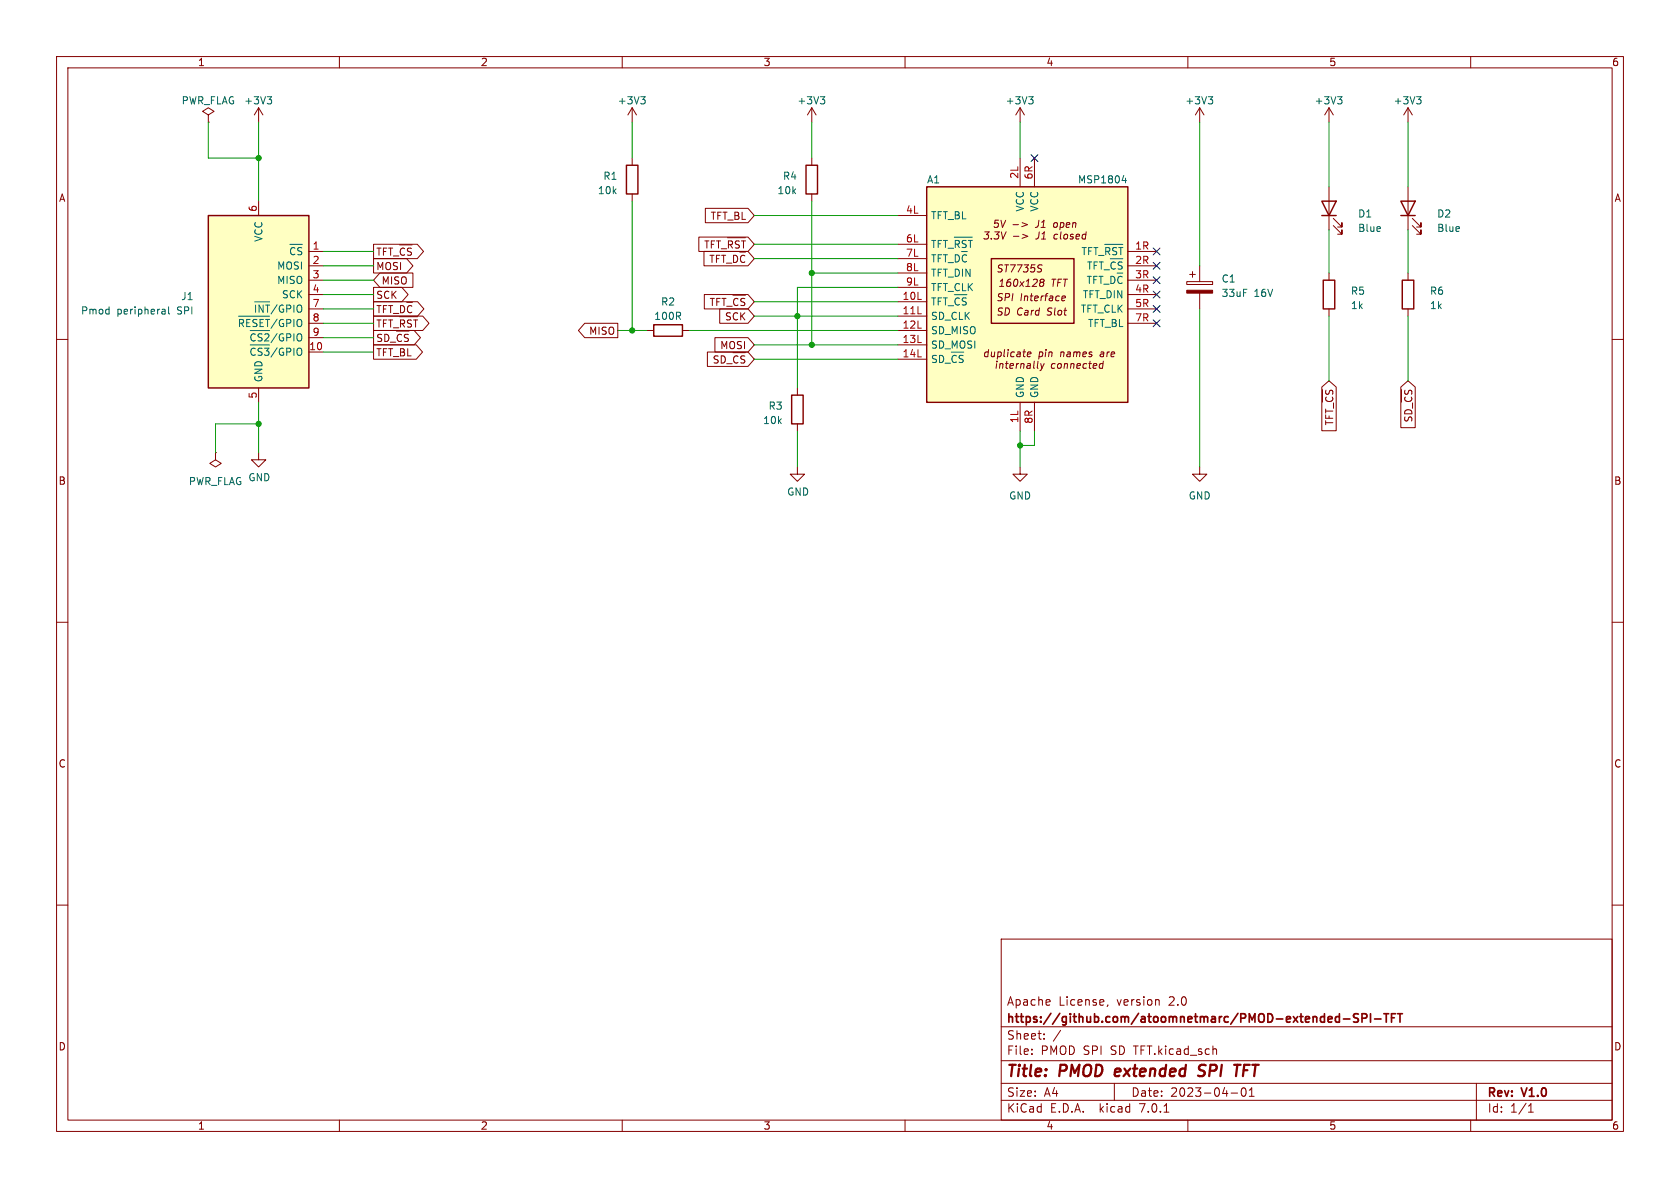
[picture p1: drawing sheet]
<svg xmlns="http://www.w3.org/2000/svg" width="297mm" height="210mm" viewBox="0 0 297 210" stroke-linecap="round" stroke-linejoin="round" font-family="sans-serif">
<g fill="none" stroke="#840000" stroke-width=".18">
<path d="M10 10h277v190h-277zM12 12h273v186h-273zM45.7 19.1l-.7 1.2M45.7 19.1v2.5M45.7 19.1l.8 1.2M60 10v2M110 10v2M111.8 19.1l-.8 1.2M111.8 19.1v2.5M111.8 19.1l.7 1.2M143.5 19.1l-.8 1.2M143.5 19.1v2.5"/>
<path d="M143.5 19.1l.8 1.2M160 10v2M180.3 19.1l-.7 1.2M180.3 19.1v2.5M180.3 19.1l.8 1.2M210 10v2M212.1 19.1v2.5M212.1 19.1l-.8 1.2M212.1 19.1l.8 1.2M234.9 19.1v2.5M234.9 19.1l-.7 1.2M234.9 19.1l.8 1.2"/>
<path d="M248.9 19.1v2.5M248.9 19.1l-.7 1.2M248.9 19.1l.8 1.2M260 10v2M36.8 20.3l1-.6-1-.6-1 .6 1 .6v1.3M36.8 21.6h.1M45.7 35.6v2.5M111.8 27.9v1.3M111.8 34.3v1.3M124.7 36.8h7.5l1.1 1.3-1.1 1.3h-7.5zM143.5 27.9v1.3M143.5 34.3v1.3"/>
<path d="M158.7 38.1h5.1M176.5 38.9h-.6l-.1 .6 .2-.1 .4 .1 .1 .2-.1 .4-.2 .1-.5-.1M177 38.9l.2 1.3 .6-1.3M179.1 39.7h1M180.3 27.9v5.1M180.7 39.4l.9 .3-1 .4M182.9 27.9v5.1M183.7 38.9l-.2 1.1-.5 .2M184.2 39.3l.4-.4-.2 1.3M186.4 39.5l.2-.1 .3 .1v.5l-.1 .1-.3 .1-.2-.1zM187.5 39.4h.4l.2 .1-.1 .6M187.5 39.4l-.1 1.2"/>
<path d="M188.5 39.8l.6-.1v-.3h-.5l-.1 .6M189.7 39.5l.2-.1h.3l-.1 .8M189.7 39.4l-.1 .8M234.9 33v7.6M235.7 39.9l1.5 1.5v-.8v.8h-.7M235.7 38.6l1.5 1.5v-.7v.7h-.7M248.9 33v7.6M249.7 39.9l1.5 1.5v-.8v.8h-.8M249.7 38.6l1.5 1.5v-.7v.7h-.8M10 60h2M54.6 44.5h2.5M54.6 47h2.5"/>
<path d="M54.6 49.5h2.5M54.6 52.1h2.5M54.6 54.6h2.5M54.6 57.2h2.5M54.6 59.7h2.5M66 58.4h7.2l1.1 1.3-1.1 1.3h-7.2zM66 55.9h8.7l1.1 1.3-1.1 1.2h-8.7zM66 50.8h5l1.2 1.3-1.2 1.2h-5zM66 43.2h7.8l1.1 1.3-1.1 1.2h-7.8zM66 45.7h5.9l1.1 1.3-1.1 1.3h-5.9zM66 53.3h7.8l1.1 1.3-1.1 1.3h-7.8zM66.6 43.9h.8"/>
<path d="M66.6 54h.8M67 43.9v1.2M67 54v1.3M67 56.6v1.2M67.2 48.3h5.8v2.5h-5.8l-1.2-1.3zM67.8 56.6v1.2M68 59.1v1.3M68.4 43.9h-.6v1.2M68.4 54h-.6v1.3M68.7 43.9h.7M68.7 54h.7M69.1 43.9v1.2"/>
<path d="M69.1 54v1.3M69.1 56.6v1.2M70.6 56h3.2M70.6 43.3h2.3M70.8 56.6v1.2M71.5 54.3l-.2-.2-.5-.1v1.3M71.5 44l-.3-.1-.4 .3M71.9 53.4h1M72.7 43.9h-.4l-.3 .2M72.8 54.1l-.4-.1-.3 .3M73.5 56.6v1.2M103.4 57.1h5.8v2.6h-5.8l-1.1-1.3z"/>
<path d="M114.3 58.4h1.3M120.6 58.4h1.3M123.5 41.9h8.7l1.1 1.3-1.1 1.3h-8.7zM124.5 44.4h7.7l1.1 1.3-1.1 1.3h-7.7zM124.5 52.1h7.7l1.1 1.2-1.1 1.3h-7.7zM124.6 42.6h.7M125 42.6v1.3M125.6 52.7h.7M125.9 45.1v1.3M125.9 52.7v1.3M126.4 42.6h-.6v1.3M126.4 59.7h5.8l1.1 1.3-1.1 1.2h-5.8z"/>
<path d="M126.7 45.1v1.3M126.7 42.6h.7M127 42.6v1.3M127.2 54.6h5l1.1 1.3-1.1 1.3h-5zM127.3 52.7h-.6v1.3M127.6 52.7h.8M127.9 45.1v1.3M128 52.7v1.3M128.6 42h3.2M129.5 42.8l-.2-.2h-.5v1.3M129.6 52.2h2.2M129.7 45.1v1.3"/>
<path d="M130.5 52.9l-.4-.2-.4 .4M130.7 42.6h-.5l-.2 .2M131.1 42.6h.7M131.4 42.6v1.3M131.7 52.8l-.5-.1-.2 .3M158.7 53.3h5.1M158.7 55.9h5.1M158.7 58.4h5.1M158.7 43.2h5.1M158.7 45.7h5.1M158.7 48.3h5.1M158.7 50.8h5.1"/>
<path d="M174.7 42l-.2 .3-.6-.2M175.3 42.1l-.1 .2M175.9 41h.8l-.5 .5 .3 .1v.5l-.2 .2-.6-.2M177 41l.3 1.3 .6-1.3M179.2 41.8h.9M180.8 41.4l.9 .4-1 .3M183.7 41l-.2 1.1-.4 .2M183.9 49.7l.2 .2M183.9 49.6l.2-.2h.4l.1 .3-.3 .2M184 40.2h.8M184.1 46.8l.1 .1M184.1 49.9h.2"/>
<path d="M184.1 49.9l-.2 .1M184.1 42.3h.7M184.2 41.3l.4-.3-.1 1.3M184.3 49.9l.1 .1a.41 .41 0 0 1 0 .5 .41 .41 0 0 1-.5 .1M186.9 41.4l-.5 .1-.1 .5 .2 .3 .4-.1M187.6 41l-.2 1.1 .2 .2M187.8 52.4l.4-.1 .1 .3-.6 .1M188 42l.3 .3 .3-.1 .1-.2M188.2 53.1l-.3 .1M189.4 41.4l.3 .1M189.6 41.8l.1 .2-.1 .2h-.4M190.2 41.8l.7-.1-.1-.2-.3-.1-.2 .2-.1 .6h.5"/>
<path d="M191.3 42l.2 .3 .4-.1M192 41l-.1 1.3M199.4 44.5h5.1M199.4 47h5.1M199.4 49.5h5.1M199.4 52.1h5.1M199.4 54.6h5.1M199.4 57.2h5.1M209.8 49.8h4.6v.5h-4.6zM210.3 48.5h1M210.8 48v1M212.1 47v2.8"/>
<path d="M212.1 51.8v2.8M234.9 48.3v1.2M234.9 54.6v1.3M248.9 48.3v1.2M248.9 54.6v1.3M285 60h2M45.7 68.6v2.5M54.6 62.2h2.5M66 61h7.6l1.1 1.2-1.1 1.3h-7.6zM125.1 62.2h7.1l1.1 1.3-1.1 1.3h-7.1zM127 63l-.5-.1-.3 .3M128.2 63.2l-.2-.2-.5-.1v1.3"/>
<path d="M130.5 63l-.4-.1-.4 .3M131.7 63l-.5-.1-.2 .3M141 68.6v1.3M141 74.9v1.3M158.7 61h5.1M158.7 63.5h5.1M174.7 62.3l-.3-.1-.3 .3M174.8 61.8l-.2 1.3M175.3 62.2l-.1 .7M175.9 62.2l-.1 .9M176.3 63.8l-.1 .2M176.4 63l.3 .1"/>
<path d="M176.5 62.3h.4l.1 .5M176.5 62.2l-.2 1.3M176.8 64.3l-.1 .8M177.3 64.5l-.1 .6M177.6 61.8l-.1 1.1M177.9 64.9l.2 .2M178.2 62.2l-.1 .9M178.3 61.8l-.1 .1M178.5 64.9l.2 .2h.3M179.3 62.3h-.4l-.2 .5M179.7 64.3l-.1 .8M179.9 62.3h.5l-.1 .8"/>
<path d="M180.3 71.1v5.1M180.4 62.5l-.6 .1-.1 .3M180.5 64.3l-.1 .8M180.8 62.2h.5M181 64.5v.6M181.1 61.8l-.2 1.1M181.5 64.9l.2 .2h.4M181.6 62.6l.6-.1v-.2h-.5l-.1 .6M182.2 64.5l-.1 .6M182.7 64.9l.2 .2M182.9 71.1v5.1M183.5 63.8l-.1 1.1 .1 .2"/>
<path d="M183.8 62.3h.5v.5l-.3 .3-.3-.1M183.8 62.2l-.2 1.3M184 64.3l.2 .8M184.2 65.1l-.4 .4M184.6 64.3l-.4 .8M184.9 62.2l-.1 .9M184.9 61.8v.1M185.5 62.3l.2-.1 .3 .1-.1 .8M185.5 62.2l-.1 .9M186.5 64.3h-.5l-.1 .6 .2 .2h.3M187.1 64.4l.2-.1 .3 .1v.5l-.1 .2h-.4l-.1-.1zM187.6 62.3l.2-.1 .3 .1-.1 .8"/>
<path d="M187.6 62.2l-.1 .9M188.2 64.4l.2-.1h.3v.8M188.2 64.3l-.1 .8M188.7 62.3h.5v.8M189.2 62.5l-.4 .1-.2 .2 .1 .3 .5-.1M189.3 64.4l.2-.1h.3v.8M189.4 64.3l-.2 .8M189.9 62.3l.3-.1 .2 .2M189.9 62.2l-.1 .9M190.4 64.7l.6-.1v-.3h-.4l-.2 .2v.6h.5M190.4 62.4l.2-.2 .3 .1v.8M190.4 62.4l-.1 .7"/>
<path d="M191.4 62.6l.7-.1-.1-.2-.3-.1-.2 .2v.6h.4M192.1 64.3h-.5l-.2 .6 .3 .2h.3M192.5 64.3h.5M192.7 63.8l-.1 1.1 .3 .2M193.1 62.3l-.3-.1-.3 .3 .5 .2v.3h-.5M193.3 64.7l.6-.1v-.3h-.4l-.2 .2v.6h.5M194.6 62.3h.5v.8M195 64.3h-.5l-.2 .6 .2 .2h.4M195.1 63.8l-.2 1.3M195.1 62.5l-.5 .1-.1 .3 .1 .2 .5-.1M195.8 62.2l-.1 .9M196.1 62.2l-.4 .3"/>
<path d="M196.4 62.6l.7-.1-.1-.2-.3-.1-.2 .2-.1 .6h.5M233.7 68.4l1.2-1.1 1.3 1.1v7.7h-2.5zM233.8 68.9v2.2M234.4 72.3v.7M234.4 73.3v.6h1.2M234.4 74.4v.7M234.4 74.7h1.2M234.4 72.7h1.2M234.4 69v.5l.2 .2M234.5 70.2l-.1 .4 .3 .3M247.6 68.4l1.3-1.1 1.3 1.1v7.2h-2.6zM247.8 68.9v2.2"/>
<path d="M248.4 73.7l-.1 .5 .3 .2M248.4 69l-.1 .5 .3 .2M248.4 70.2l-.1 .4 .3 .3M248.6 72.5l-.2 .2-.1 .5h1.3M38.1 80v1.3l1 .6-1 .7-1-.7 1-.6M38.1 80h.1M45.7 80v1.3h1.3l-1.3 1.3-1.3-1.3h1.3M141 82.6v1.2h1.2l-1.2 1.3-1.3-1.3h1.3M180.3 82.6v1.2h1.3l-1.3 1.3-1.2-1.3h1.2M212.1 82.6v1.2h1.3l-1.3 1.3-1.3-1.3h1.3M10 110h2M285 110h2"/>
<path d="M10 160h2M285 160h2M177 166h108v32h-108zM195.9 177.6l-.2 .3M204.7 176.7l.2 .2v.8M60 198v2M110 198v2M160 198v2M177 194.5h108M177 191.5h108M177 187.5h108M177 181.5h108"/>
<path d="M182.4 186.3v.1M182.4 185.5v.1M184.6 183.6v.1M184.6 182.8v.1M197 191.5v3M205.8 196.6h.8M210 198v2M214.6 185.4h.3l.2 .2v.8M217.6 193.2h1.2M219.6 192.4l.2-.1a.81 .81 0 0 1 .6 .6 .81 .81 0 0 1-.3 .8l-.2 .1a.81 .81 0 0 1-.6-.6 .81 .81 0 0 1 .3-.8zM220.9 193.8h.8M220.9 192.7l.4-.4v1.5"/>
<path d="M260 198v2M261 191.5v6.5M270.2 196.6h.9M270.2 195.5l.4-.4v1.5"/>
</g>
<path d="M211.8 190.1l.7 .1M212.9 188.2l-.7 .1a.46 .46 0 0 0-.2 .5 .46 .46 0 0 0 .3 .4l.4 .1M218.2 188.2h1.1" fill="none" stroke="#840000" stroke-width=".4"/>
<path d="M240.1 179.3l-.5-.1-.2 .1v.5l.6 .3 .1 .3-.2 .3-.6-.1M240.8 180l.7-.1 .1-.2v-.4l-.2-.1h-.6v1.5M242.3 179.2v1.5M244.6 179.2h.9M245.1 179.2v1.5M246 179.9h.5M246.7 179.2h-.7v1.5M247.1 179.2h.8M247.5 179.2v1.5M237.5 180.1h1.1M243 180.1h1.1" fill="none" stroke="#840000" stroke-width=".3"/>
<path d="M209.8 51.3h4.6v.5h-4.6z" fill="#840000" stroke="#840000" stroke-width=".18"/>
<g fill="none" stroke="#840000" stroke-width=".25">
<path d="M36.8 38.1h17.8v30.5h-17.8zM110.7 29.2h2.1v5.1h-2.1zM142.5 29.2h2v5.1h-2zM163.8 33h35.6v38.1h-35.6zM233.7 35.6h2.5l-1.3 2.5zM233.7 38.1h2.5M247.6 35.6h2.6l-1.3 2.5zM247.6 38.1h2.6M115.6 57.4h5v2h-5zM175.3 45.7h14.6v11.5h-14.6zM233.9 49.5h2.1v5.1h-2.1zM247.9 49.5h2v5.1h-2z"/>
<path d="M140 69.9h2v5h-2z"/>
</g>
<g fill="none" stroke="#006464" stroke-width=".18">
<path d="M47.2 17.1h.8l-.4 .5M47.8 17.6l.2 .2v.3l-.2 .3M113.3 17.1h.8l-.5 .5M113.8 17.6l.3 .2v.3l-.3 .3M145 17.1h.8l-.4 .5M145.6 17.6l.2 .2v.3l-.2 .3M181.9 17.1h.7l-.4 .5M182.4 17.6l.2 .2v.3l-.2 .3M213.6 17.1h.8l-.4 .5M214.1 17.6l.3 .2v.3l-.3 .3M236.5 17.1h.7l-.4 .5M237 17.6l.2 .2v.3l-.2 .3"/>
<path d="M250.4 17.1h.8l-.4 .5M251 17.6l.2 .2v.3l-.2 .3M198.4 31.9h.8M199 31.5v.8M28.8 54.7h.3l.1 .8M29.2 55.5h-.4M29.2 55h-.4M29.8 54.2v1.1l.2 .2M42.2 55.9h5.5M43.1 56.7l-.3-.2h-.5v1.2M44.2 56.5h-.6v1.2M44.2 58.4h3.5"/>
<path d="M45 53.4h2.7M45.2 53.9v1.3M46 56.5v1.2M46.5 53.9v1.3l-.7-1.3v1.3M46.9 53.9h.8M47.3 53.9v1.3M47.3 56.5v1.2M49 53.9l-1.1 1.6M49 56.4l-1.1 1.6M49 58.9l-1.1 1.7M50.1 54h-.5l-.2 .2M50.7 56.5v1.2"/>
<path d="M50.7 59v1.3M51.2 43.2h2.3M51.4 54.2l-.2-.3h-.5v1.3M52 53.9v1.3M52 56.5v1.2M52 59v1.3M52.1 43.9l-.3-.1-.4 .3M52.5 54.4a.42 .42 0 0 1 .4-.5 .42 .42 0 0 1 .5 .5M53.4 43.8h-.5l-.3 .2M164.7 52.7h.7M164.7 42.5h.7M165.1 42.5v1.3"/>
<path d="M165.1 45v1.3M165.1 52.7v1.2M165.9 45v1.3M166.5 52.7h-.6v1.2M166.5 42.5h-.6v1.3M166.8 52.7h.7M166.8 42.5h.7M167.1 42.5v1.3M167.1 45v1.3M167.1 52.7v1.2M168.7 41.9h3.2M168.9 45v1.3"/>
<path d="M169.6 52.8l-.4-.1-.3 .3M169.6 42.7l-.2-.2h-.5v1.3M170.8 52.7h-.5l-.2 .2M170.8 42.6l-.5-.1-.2 .2M171.2 42.5h.7M171.5 42.5v1.3M191.3 43.8h.7M191.7 43.8v1.2M192.6 48.8v1.3M192.6 46.3v1.3M193.1 43.8h-.6v1.2M193.4 48.8v1.3"/>
<path d="M193.4 43.8h.7M193.4 46.3v1.3M193.7 43.8v1.2M194.6 48.8v1.3M194.7 46.3v1.3M195.3 43.2h3.2M196.2 44l-.2-.2h-.5v1.2M196.4 48.8v1.3M197.4 43.8h-.5l-.2 .2M197.8 43.8h.7M198.1 43.8v1.2M44.2 61h3.5"/>
<path d="M49 61.5l-1.1 1.6M50.7 61.5v1.3M52 61.5v1.3"/>
</g>
<g fill="#ffffc2" stroke="#ffffc2" stroke-width=".18">
<path d="M163.8 33h35.6v38.1h-35.6z"/>
<path d="M36.8 38.1h17.8v30.5h-17.8z"/>
</g>
<g fill="none" stroke="#009600" stroke-width=".18">
<path d="M36.8 21.6v6.3h8.9M45.7 21.6v14M111.8 21.6v6.3M111.8 35.6v22.8M133.3 38.1h25.4M143.5 21.6v6.3M143.5 35.6v25.4M180.3 21.6v6.3M212.1 21.6v25.4M234.9 21.6v11.4M248.9 21.6v11.4M57.1 44.5h8.9"/>
<path d="M57.1 54.6h8.9M57.1 52.1h8.9M57.1 49.5h8.9M57.1 47h8.9M57.1 59.7h8.9M57.1 57.2h8.9M109.2 58.4h5.1M121.9 58.4h36.8M133.3 45.7h25.4M133.3 43.2h25.4M133.3 53.3h25.4M133.3 55.9h25.4"/>
<path d="M143.5 48.3h15.2M158.7 50.8h-17.7v17.8M212.1 54.6v28M234.9 40.6v7.7M234.9 55.9v11.4M248.9 40.6v7.7M248.9 55.9v11.4M45.7 71.1v8.9M45.7 74.9h-7.6v5.1M57.1 62.2h8.9M133.3 63.5h25.4M133.3 61h25.4"/>
<path d="M141 76.2v6.4M180.3 76.2v6.4M182.9 76.2v2.5h-2.6"/>
</g>
<g fill="none" stroke="#000084" stroke-width=".18">
<path d="M182.3 27.3l1.2 1.2M183.5 27.3l-1.2 1.2M203.9 51.5l1.2 1.2M203.9 56.5l1.2 1.3M203.9 54l1.2 1.2M203.9 46.4l1.2 1.2M203.9 43.8l1.2 1.3M203.9 48.9l1.2 1.2M205.1 51.5l-1.2 1.2M205.1 56.5l-1.2 1.3M205.1 54l-1.2 1.2M205.1 46.4l-1.2 1.2"/>
<path d="M205.1 43.8l-1.2 1.3M205.1 48.9l-1.2 1.2"/>
</g>
<g fill="#009600" stroke="#009600" stroke-width=".18">
<circle cx="180.3" cy="78.7" r=".46"/>
<circle cx="143.5" cy="61" r=".46"/>
<circle cx="143.5" cy="48.3" r=".46"/>
<circle cx="141" cy="55.9" r=".46"/>
<circle cx="111.8" cy="58.4" r=".46"/>
<circle cx="45.7" cy="74.9" r=".46"/>
<circle cx="45.7" cy="27.9" r=".46"/>
</g>
<g font-size="2.8" fill="#840000">
<text x="178" y="190.8">Title:</text>
<text x="187.4" y="190.8">PMOD extended</text>
<text x="213.2" y="190.8">SPI</text>
<text x="220.2" y="190.8">TFT</text>
</g>
<g font-size="2.1" fill="#840000">
<text x="178" y="177.9">Apache</text>
<text x="187.2" y="177.9">License,</text>
<text x="197.4" y="177.9">version</text>
<text x="206.7" y="177.9">2.0</text>
<text x="178" y="183.9">Sheet:</text>
<text x="178" y="181.1">https://github.com/atoomnetmarc/PMOD-extended-SPI-TFT</text>
<text x="186.2" y="183.9">/</text>
<text x="178" y="186.6">File:</text>
<text x="184" y="186.6">PMOD SPI</text>
<text x="196.4" y="186.6">SD TFT.kicad_sch</text>
<text x="178" y="196.8">KiCad</text>
<text x="178" y="194">Size:</text>
<text x="184.6" y="194">A4</text>
<text x="185.7" y="196.8">E.D.A.</text>
<text x="194.4" y="196.8">kicad</text>
<text x="200" y="194">Date:</text>
<text x="201.5" y="196.8">7.0.1</text>
<text x="206.9" y="194">2023-04-01</text>
<text x="263" y="194.2">Rev:</text>
<text x="263" y="196.8">Id:</text>
<text x="267" y="196.8">1/1</text>
<text x="269.2" y="194.2">V1.0</text>
</g>
<g font-size="1.8" fill="#840000">
<text x="35" y="11.8">1</text>
<text x="85" y="11.8">2</text>
<text x="135" y="11.8">3</text>
<text x="185" y="11.8">4</text>
<text x="235" y="11.8">5</text>
<text x="285" y="11.8">6</text>
<text x="10.4" y="35.8">A</text>
<text x="285.4" y="35.8">A</text>
<text x="125.5" y="39">TFT_BL</text>
<text x="173.3" y="41.5">J1</text>
<text x="187.3" y="41.5">-&gt;</text>
<text x="191.6" y="41.5">J1</text>
<text x="66.5" y="46">TFT_~{CS}</text>
<text x="66.5" y="47.9">MOSI</text>
<text x="124.4" y="44.7">TFT_~{RST}</text>
<text x="125.3" y="47.2">TFT_D~{C}</text>
<text x="66.5" y="53">SCK</text>
<text x="67.5" y="50.4">MISO</text>
<text x="176.1" y="53.4">SPI Interface</text>
<text x="176.1" y="48.3">ST7735S</text>
<text x="176.4" y="50.9">160x128</text>
<text x="185.7" y="50.9">TFT</text>
<text x="66.5" y="58.7">TFT_~{RST}</text>
<text x="66.5" y="56.1">TFT_D~{C}</text>
<text x="104" y="59.3">MISO</text>
<text x="125.3" y="54.9">TFT_~{CS}</text>
<text x="128" y="56.8">SCK</text>
<text x="176.1" y="56">SD Card</text>
<text x="185.2" y="56">Slot</text>
<text x="66.5" y="61.2">SD_~{CS}</text>
<text x="66.5" y="63.1">TFT_BL</text>
<text x="125.9" y="65">SD_~{CS}</text>
<text x="127.2" y="61.9">MOSI</text>
<text x="173.2" y="64.3">pin</text>
<text x="177.2" y="64.3">names</text>
<text x="236.5" y="75.3" transform="rotate(-90 236.5 75.3)">TFT_~{CS}</text>
<text x="250.4" y="74.8" transform="rotate(-90 250.4 74.8)">SD_~{CS}</text>
<text x="10.3" y="85.8">B</text>
<text x="285.3" y="85.8">B</text>
<text x="10.3" y="135.8">C</text>
<text x="285.3" y="135.8">C</text>
<text x="10.3" y="185.8">D</text>
<text x="285.3" y="185.8">D</text>
<text x="35" y="199.8">1</text>
<text x="85" y="199.8">2</text>
<text x="135" y="199.8">3</text>
<text x="185" y="199.8">4</text>
<text x="235" y="199.8">5</text>
<text x="285" y="199.8">6</text>
</g>
<g font-size="1.8" fill="#006464">
<text x="32" y="18.6">PWR_FLAG</text>
<text x="43.1" y="18.6">+3V3</text>
<text x="109.2" y="18.6">+3V3</text>
<text x="140.9" y="18.6">+3V3</text>
<text x="177.7" y="18.6">+3V3</text>
<text x="209.5" y="18.6">+3V3</text>
<text x="232.3" y="18.6">+3V3</text>
<text x="246.3" y="18.6">+3V3</text>
<text x="105.6" y="34.5">10k</text>
<text x="106.6" y="31.9">R1</text>
<text x="137.4" y="34.5">10k</text>
<text x="138.4" y="31.9">R4</text>
<text x="163.8" y="32.6">A1</text>
<text x="190.5" y="32.6">MSP1804</text>
<text x="164.6" y="38.9">TFT_BL</text>
<text x="181.2" y="37.5" transform="rotate(-90 181.2 37.5)">VCC</text>
<text x="183.7" y="37.5" transform="rotate(-90 183.7 37.5)">VCC</text>
<text x="240" y="38.6">D1</text>
<text x="240" y="41.1">Blue</text>
<text x="254" y="38.6">D2</text>
<text x="254" y="41.1">Blue</text>
<text x="46.5" y="42.9" transform="rotate(-90 46.5 42.9)">VCC</text>
<text x="48.9" y="47.8">MOSI</text>
<text x="51" y="45.9">~{CS}</text>
<text x="164.6" y="44.6">TFT_~{RST}</text>
<text x="164.6" y="47.2">TFT_D~{C}</text>
<text x="191.1" y="45.9">TFT_~{RST}</text>
<text x="32" y="53.2">J1</text>
<text x="48.9" y="50.4">MISO</text>
<text x="49.7" y="52.9">SCK</text>
<text x="164.6" y="49.1">TFT_DIN</text>
<text x="164.6" y="51.6">TFT_CLK</text>
<text x="191.3" y="52.9">TFT_DIN</text>
<text x="192" y="51">TFT_D~{C}</text>
<text x="192" y="48.4">TFT_~{CS}</text>
<text x="215.9" y="50.1">C1</text>
<text x="215.9" y="52.6">33uF</text>
<text x="221.7" y="52.6">16V</text>
<text x="238.8" y="52.3">R5</text>
<text x="252.7" y="52.3">R6</text>
<text x="14.3" y="55.8">Pmod</text>
<text x="20.6" y="55.8">peripheral</text>
<text x="31.3" y="55.8">SPI</text>
<text x="41.9" y="58.6">~{RESET}/GPIO</text>
<text x="44.8" y="56">~{INT}/GPIO</text>
<text x="115.6" y="56.7">100R</text>
<text x="116.8" y="54.2">R2</text>
<text x="164.6" y="54.8">TFT_~{CS}</text>
<text x="164.6" y="56.7">SD_CLK</text>
<text x="164.6" y="59.2">SD_MISO</text>
<text x="190.9" y="55.4">TFT_CLK</text>
<text x="192.2" y="58">TFT_BL</text>
<text x="238.8" y="54.8">1k</text>
<text x="252.7" y="54.8">1k</text>
<text x="44" y="63.7">~{CS3}/GPIO</text>
<text x="44" y="61.1">~{CS2}/GPIO</text>
<text x="163.5" y="64.3">duplicate</text>
<text x="164.6" y="61.8">SD_MOSI</text>
<text x="46.5" y="67.6" transform="rotate(-90 46.5 67.6)">GND</text>
<text x="181.2" y="70.4" transform="rotate(-90 181.2 70.4)">GND</text>
<text x="183.7" y="70.4" transform="rotate(-90 183.7 70.4)">GND</text>
<text x="134.8" y="75.1">10k</text>
<text x="135.8" y="72.6">R3</text>
<text x="33.3" y="85.9">PWR_FLAG</text>
<text x="43.8" y="85.2">GND</text>
<text x="139.1" y="87.8">GND</text>
<text x="178.3" y="88.5">GND</text>
<text x="210.1" y="88.5">GND</text>
</g>
<g font-size="1.8" fill="#a90000">
<text x="180.1" y="31.7" transform="rotate(-90 180.1 31.7)">2L</text>
<text x="182.6" y="31.8" transform="rotate(-90 182.6 31.8)">6R</text>
<text x="45.5" y="37.5" transform="rotate(-90 45.5 37.5)">6</text>
<text x="160.1" y="37.8">4L</text>
<text x="55.2" y="44.2">1</text>
<text x="55.2" y="46.7">2</text>
<text x="160.1" y="42.9">6L</text>
<text x="160.1" y="45.5">7L</text>
<text x="200.6" y="44.2">1R</text>
<text x="200.6" y="46.7">2R</text>
<text x="55.2" y="49.3">3</text>
<text x="55.2" y="51.8">4</text>
<text x="159.5" y="53.1">10L</text>
<text x="160.1" y="48">8L</text>
<text x="160.1" y="50.5">9L</text>
<text x="200.6" y="49.3">3R</text>
<text x="200.6" y="51.8">4R</text>
<text x="55.2" y="54.4">7</text>
<text x="55.2" y="56.9">8</text>
<text x="55.2" y="59.4">9</text>
<text x="159.5" y="55.6">11L</text>
<text x="159.5" y="58.2">12L</text>
<text x="200.6" y="54.4">5R</text>
<text x="200.6" y="56.9">7R</text>
<text x="54.6" y="62">10</text>
<text x="159.5" y="60.7">13L</text>
<text x="159.5" y="63.2">14L</text>
<text x="45.5" y="70.5" transform="rotate(-90 45.5 70.5)">5</text>
<text x="180.1" y="74.8" transform="rotate(-90 180.1 74.8)">1L</text>
<text x="182.6" y="75" transform="rotate(-90 182.6 75)">8R</text>
</g>
</svg>
